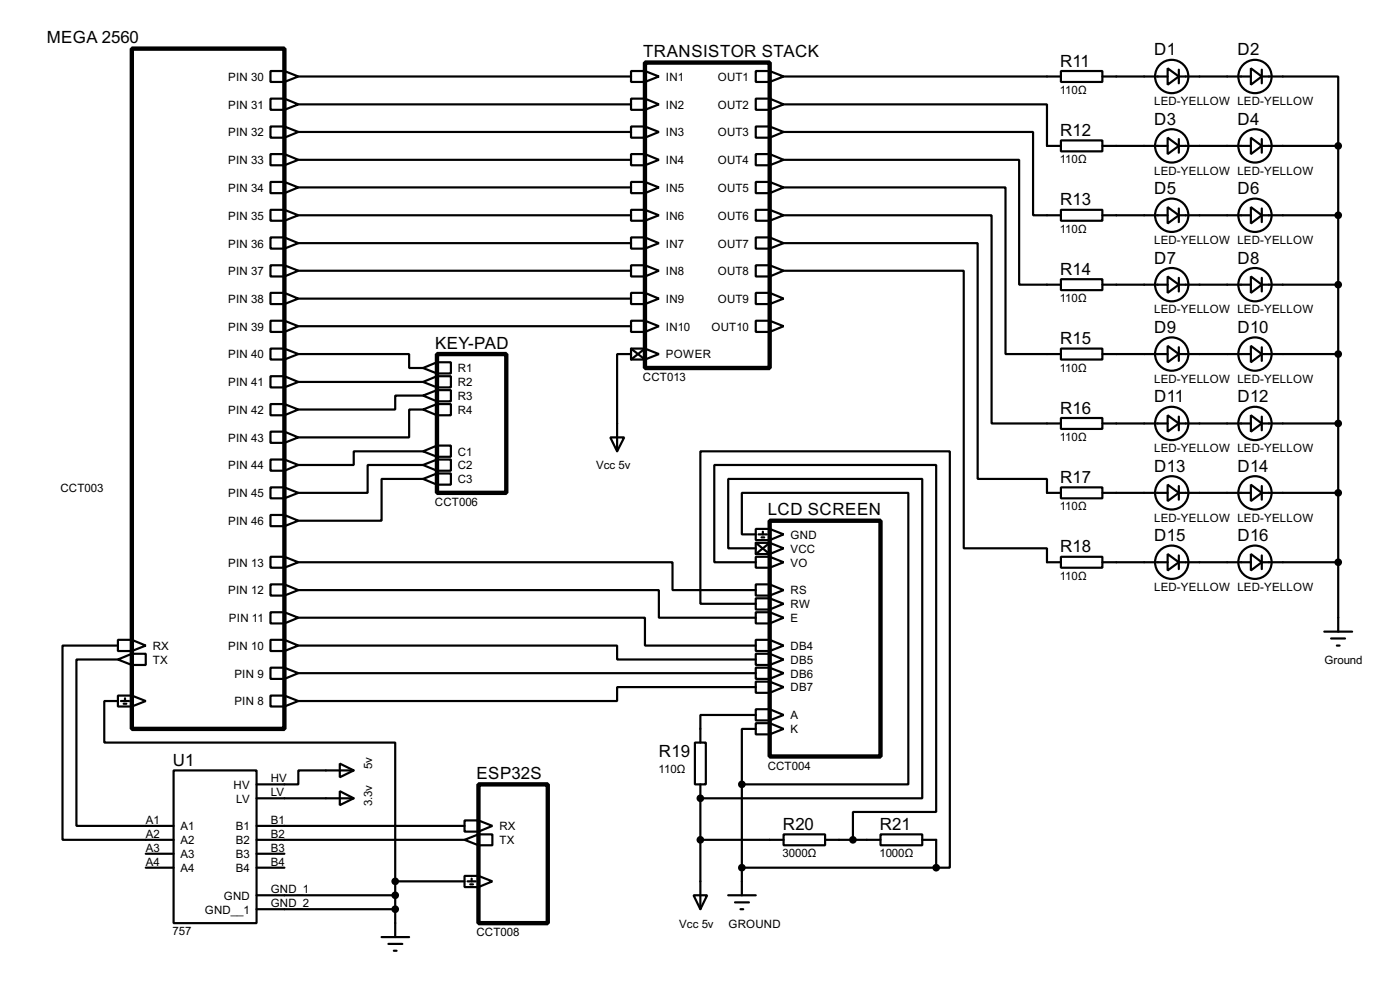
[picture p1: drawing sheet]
<svg xmlns="http://www.w3.org/2000/svg" width="256mm" height="180mm" viewBox="0 0 256 180" stroke-linecap="round" stroke-linejoin="round" font-family="sans-serif">
<g fill="none" stroke="#000" stroke-width=".4">
<path d="M49.6 13h2.5l2.6 1-2.6 1h-2.5zM49.6 18.1h2.5l2.6 1-2.6 1h-2.5zM52.1 13v2M52.1 18.1v2M54.7 14h60.9M54.7 19.1h60.9M115.6 13h2.6l2.5 1-2.5 1h-2.6zM115.6 18.1h2.6l2.5 1-2.5 1h-2.6zM118.2 13v2M118.2 18.1v2M138.5 13h2.5l2.6 1-2.6 1h-2.5zM138.5 18.1h2.5l2.6 1-2.6 1h-2.5z"/>
<path d="M141 13v2M141 18.1v2M143.6 19.1h48.2v7.6h2.6M143.6 14h50.8M194.4 13h7.6v2h-7.6zM202 14h11.9M213.9 12.5l2.1 1.5-2.1 1.5zM216 14h13.2M216 12.8v2.5M229.2 12.5l2 1.5-2 1.5zM231.2 14h14v12.7M231.2 12.8v2.5"/>
<path d="M49.6 23.2h2.5l2.6 1-2.6 1h-2.5zM49.6 28.2h2.5l2.6 1.1-2.6 1h-2.5zM49.6 33.3h2.5l2.6 1-2.6 1.1h-2.5zM49.6 38.4h2.5l2.6 1-2.6 1h-2.5zM52.1 23.2v2M52.1 28.2v2.1M52.1 33.3v2.1M52.1 38.4v2M54.7 39.4h60.9M54.7 24.2h60.9M54.7 29.3h60.9M54.7 34.3h60.9"/>
<path d="M115.6 23.2h2.6l2.5 1-2.5 1h-2.6zM115.6 28.2h2.6l2.5 1.1-2.5 1h-2.6zM115.6 33.3h2.6l2.5 1-2.5 1.1h-2.6zM115.6 38.4h2.6l2.5 1-2.5 1h-2.6zM118.2 23.2v2M118.2 28.2v2.1M118.2 33.3v2.1M118.2 38.4v2M138.5 23.2h2.5l2.6 1-2.6 1h-2.5zM138.5 28.2h2.5l2.6 1.1-2.6 1h-2.5zM138.5 33.3h2.5l2.6 1-2.6 1.1h-2.5zM138.5 38.4h2.5l2.6 1-2.6 1h-2.5z"/>
<path d="M141 23.2v2M141 28.2v2.1M141 33.3v2.1M141 38.4v2M143.6 24.2h45.7v15.2h5.1M143.6 29.3h43.1v22.8h7.7M143.6 34.3h40.6v30.5h10.2M143.6 39.4h38.1v38.1h12.7M194.4 25.7h7.6v2h-7.6zM194.4 38.4h7.6v2h-7.6zM202 26.7h11.9M202 39.4h11.9"/>
<path d="M213.9 25.2l2.1 1.5-2.1 1.5zM213.9 37.9l2.1 1.5-2.1 1.5zM216 26.7h13.2M216 39.4h13.2M216 25.5v2.5M216 38.2v2.5M229.2 25.2l2 1.5-2 1.5zM229.2 37.9l2 1.5-2 1.5zM231.2 26.7h14M231.2 39.4h14M231.2 25.5v2.5M231.2 38.2v2.5"/>
<path d="M245.2 26.7v88.9M49.6 43.5h2.5l2.6 1-2.6 1h-2.5zM49.6 48.6h2.5l2.6 1-2.6 1h-2.5zM49.6 53.6h2.5l2.6 1.1-2.6 1h-2.5zM49.6 58.7h2.5l2.6 1-2.6 1.1h-2.5zM52.1 43.5v2M52.1 48.6v2M52.1 53.6v2.1M52.1 58.7v2.1M54.7 44.5h60.9M54.7 49.6h60.9M54.7 54.7h60.9"/>
<path d="M54.7 59.7h60.9M115.6 43.5h2.6l2.5 1-2.5 1h-2.6zM115.6 48.6h2.6l2.5 1-2.5 1h-2.6zM115.6 53.6h2.6l2.5 1.1-2.5 1h-2.6zM115.6 58.7h2.6l2.5 1-2.5 1.1h-2.6zM118.2 43.5v2M118.2 48.6v2M118.2 53.6v2.1M118.2 58.7v2.1M138.5 43.5h2.5l2.6 1-2.6 1h-2.5zM138.5 48.6h2.5l2.6 1-2.6 1h-2.5zM138.5 53.6h2.5l2.6 1.1-2.6 1h-2.5z"/>
<path d="M138.5 58.7h2.5l2.6 1-2.6 1.1h-2.5zM141 43.5v2M141 48.6v2M141 53.6v2.1M141 58.7v2.1M143.6 44.5h35.5v43.2h12.7v2.5h2.6M143.6 49.6h33v50.8h15.2v2.5h2.6M194.4 51.1h7.6v2h-7.6zM202 52.1h11.9M213.9 50.6l2.1 1.5-2.1 1.5zM216 52.1h13.2M216 50.9v2.5"/>
<path d="M229.2 50.6l2 1.5-2 1.5zM231.2 52.1h14M231.2 50.9v2.5M49.6 63.8h2.5l2.6 1-2.6 1h-2.5zM49.6 68.9h2.5l2.6 1-2.6 1h-2.5zM49.6 74h2.5l2.6 1-2.6 1h-2.5zM49.6 79h2.5l2.6 1.1-2.6 1h-2.5zM52.1 63.8v2M52.1 68.9v2M52.1 74v2M52.1 79v2.1M54.7 64.8h20.3v2.6h2.5"/>
<path d="M54.7 69.9h22.8M77.5 69.9l2.6-1h2.5v2h-2.5zM77.5 72.4l2.6-1h2.5v2.1h-2.5zM77.5 75l2.6-1h2.5v2h-2.5zM77.5 67.4l2.6-1.1h2.5v2.1h-2.5zM77.5 72.4h-5.1v2.6h-17.7M77.5 75h-2.5v5.1h-20.3M80.1 66.3v2.1M80.1 68.9v2M80.1 71.4v2.1M80.1 74v2M115.6 63.8h2.6l2.5 1-2.5 1h-2.6z"/>
<path d="M115.6 64.8h-2.5v17.8M115.6 63.8l2.6 2v-2l-2.6 2M194.4 63.8h7.6v2h-7.6zM194.4 76.5h7.6v2h-7.6zM202 64.8h11.9M202 77.5h11.9M213.9 63.3l2.1 1.5-2.1 1.5zM213.9 76l2.1 1.5-2.1 1.5zM216 64.8h13.2M216 77.5h13.2M216 63.6v2.5M216 76.3v2.5"/>
<path d="M229.2 63.3l2 1.5-2 1.5zM229.2 76l2 1.5-2 1.5zM231.2 64.8h14M231.2 77.5h14M231.2 63.6v2.5M231.2 76.3v2.5M49.6 84.1h2.5l2.6 1-2.6 1.1h-2.5zM49.6 89.2h2.5l2.6 1-2.6 1h-2.5zM49.6 94.3h2.5l2.6 1-2.6 1h-2.5zM52.1 84.1v2.1M52.1 89.2v2M52.1 94.3v2"/>
<path d="M77.5 82.6l2.6-1h2.5v2h-2.5zM77.5 85.1l2.6-1h2.5v2.1h-2.5zM77.5 87.7l2.6-1h2.5v2h-2.5zM77.5 82.6h-12.7v2.5h-10.1M77.5 85.1h-10.1v5.1h-12.7M77.5 87.7h-7.6v7.6h-15.2M80.1 81.6v2M80.1 84.1v2.1M80.1 86.7v2M111.8 80.1h2.6l-1.3 2.5zM138.5 96.8h2.5l2.6 1-2.6 1.1h-2.5zM138.5 99.4h2.5l2.6 1-2.6 1h-2.5z"/>
<path d="M138.5 97.8h-2.6v-7.6h30.5v53.4h-30.5M138.5 99.4l2.5 2v-2l-2.5 2M139 97.8h1.5M139.5 98.4h.5M139.8 97.3v.5M141 96.8v2.1M194.4 89.2h7.6v2h-7.6zM202 90.2h11.9M213.9 88.7l2.1 1.5-2.1 1.5zM216 90.2h13.2M216 89v2.5M229.2 88.7l2 1.5-2 1.5z"/>
<path d="M231.2 90.2h14M231.2 89v2.5M21.6 117.1h2.6l2.5 1.1-2.5 1h-2.6zM21.6 118.2h-10.1v35.5h20.3M24.2 117.1v2.1M24.2 119.7v2M49.6 101.9h2.5l2.6 1-2.6 1h-2.5zM49.6 107h2.5l2.6 1-2.6 1h-2.5zM49.6 112.1h2.5l2.6 1-2.6 1h-2.5zM49.6 117.1h2.5l2.6 1.1-2.6 1h-2.5zM52.1 101.9v2M52.1 107v2"/>
<path d="M52.1 112.1v2M52.1 117.1v2.1M54.7 102.9h68.5v5.1h15.3M54.7 108h66v5.1h17.8M54.7 113.1h63.5v5.1h20.3M54.7 118.2h58.4v2.5h25.4M138.5 101.9h2.5l2.6 1-2.6 1h-2.5zM138.5 107h2.5l2.6 1-2.6 1h-2.5zM138.5 109.5h2.5l2.6 1-2.6 1.1h-2.5zM138.5 112.1h2.5l2.6 1-2.6 1h-2.5zM138.5 117.1h2.5l2.6 1.1-2.6 1h-2.5zM138.5 119.7h2.5l2.6 1-2.6 1h-2.5z"/>
<path d="M138.5 100.4h-5.1v-12.7h35.6v58.4h-40.7M138.5 102.9h-7.6v-17.8h40.6v63.5h-15.2v5.1M138.5 110.5h-10.2v-27.9h45.7v76.2h-2.5M141 101.9v2M141 107v2M141 109.5v2.1M141 112.1v2M141 117.1v2.1M141 119.7v2M194.4 101.9h7.6v2h-7.6zM202 102.9h11.9M213.9 101.4l2.1 1.5-2.1 1.5z"/>
<path d="M216 102.9h13.2M216 101.7v2.5M229.2 101.4l2 1.5-2 1.5zM231.2 102.9h14M231.2 101.7v2.5M242.6 115.6h5.1M243.9 116.9h2.5M244.9 118.2h.5M21.6 120.7l2.6-1h2.5v2h-2.5zM21.6 127.3h2.6l2.5 1-2.5 1h-2.6zM21.6 120.7h-7.6v30.5h17.8M21.6 128.3h-2.5v7.6h53.3v25.4"/>
<path d="M22.2 128.3h1.5M22.7 128.8h.5M22.9 127.8v.5M24.2 127.3v2M49.6 122.2h2.5l2.6 1-2.6 1.1h-2.5zM49.6 127.3h2.5l2.6 1-2.6 1h-2.5zM52.1 122.2v2.1M52.1 127.3v2M54.7 123.2h83.8M62.3 139.8l2.5 1.2-2.5 1.3zM127.3 135.9h2v7.7h-2zM138.5 122.2h2.5l2.6 1-2.6 1.1h-2.5z"/>
<path d="M138.5 124.8h2.5l2.6 1-2.6 1h-2.5zM138.5 129.8h2.5l2.6 1.1-2.6 1h-2.5zM138.5 132.4h2.5l2.6 1-2.6 1h-2.5zM138.5 125.8h-25.4v2.5h-58.4M138.5 130.9h-10.2v5M138.5 133.4h-2.6v10.2M141 122.2v2.1M141 124.8v2M141 129.8v2.1M141 132.4v2M26.7 158.8h5.1M26.7 156.3h5.1"/>
<path d="M31.8 141h15.2v28h-15.2zM47 153.7h38.1M47 158.8h5.1M47 146.1h17.8M47 151.2h38.1M47 156.3h5.1M62.3 144.8l2.5 1.3-2.5 1.3zM64.8 141h-10.1v2.6h-7.7M85.1 150.2h2.6l2.5 1-2.5 1h-2.6zM85.1 153.7l2.6-1h2.5v2h-2.5zM87.7 150.2v2M87.7 152.7v2"/>
<path d="M128.3 143.6v22.8M128.3 153.7h15.3M135.9 143.6v20.3M135.9 158.8h35.6M143.6 152.7h7.6v2h-7.6zM151.2 153.7h10.1M161.3 152.7h7.7v2h-7.7zM169 153.7h2.5v5.1M47 166.4h25.4M47 163.9h25.4M69.9 171.5h5.1M71.2 172.8h2.5"/>
<path d="M72.2 174h.5M72.4 161.3v10.2M72.4 161.3h12.7M85.1 160.3h2.6l2.5 1-2.5 1.1h-2.6zM85.7 161.3h1.5M86.2 161.9h.5M86.4 160.8v.5M87.7 160.3v2.1M127.1 163.9h2.5l-1.3 2.5zM133.4 163.9h5.1M134.7 165.2h2.5M135.7 166.4h.5"/>
<circle cx="214.6" cy="14" r="3.1"/>
<circle cx="229.9" cy="14" r="3.1"/>
<circle cx="214.6" cy="39.4" r="3.1"/>
<circle cx="214.6" cy="26.7" r="3.1"/>
<circle cx="229.9" cy="39.4" r="3.1"/>
<circle cx="229.9" cy="26.7" r="3.1"/>
<circle cx="214.6" cy="52.1" r="3.1"/>
<circle cx="229.9" cy="52.1" r="3.1"/>
<circle cx="214.6" cy="77.5" r="3.1"/>
<circle cx="214.6" cy="64.8" r="3.1"/>
<circle cx="229.9" cy="77.5" r="3.1"/>
<circle cx="229.9" cy="64.8" r="3.1"/>
<circle cx="214.6" cy="90.2" r="3.1"/>
<circle cx="229.9" cy="90.2" r="3.1"/>
<circle cx="214.6" cy="102.9" r="3.1"/>
<circle cx="229.9" cy="102.9" r="3.1"/>
</g>
<circle cx="128.3" cy="146.1" r=".2" fill="#000"/>
<path d="M24.2 8.9h27.9v124.5h-27.9zM118.2 11.5h22.8v55.9h-22.8zM80.1 64.8h12.7v25.4h-12.7zM141 95.3h20.3v43.2h-20.3zM87.7 143.6h12.7v25.4h-12.7z" fill="none" stroke="#000" stroke-width=".8"/>
<g fill="#000" stroke="#000" stroke-width=".4">
<circle cx="245.1" cy="39.4" r=".5"/>
<circle cx="245.1" cy="26.7" r=".5"/>
<circle cx="245.1" cy="52.1" r=".5"/>
<circle cx="245.1" cy="77.5" r=".5"/>
<circle cx="245.1" cy="64.8" r=".5"/>
<circle cx="245.1" cy="90.2" r=".5"/>
<circle cx="245.1" cy="102.9" r=".5"/>
<circle cx="128.3" cy="153.7" r=".5"/>
<circle cx="128.3" cy="146.1" r=".5"/>
<circle cx="135.9" cy="158.8" r=".5"/>
<circle cx="135.9" cy="143.6" r=".5"/>
<circle cx="156.2" cy="153.7" r=".5"/>
<circle cx="171.5" cy="158.8" r=".5"/>
<circle cx="72.4" cy="161.3" r=".5"/>
<circle cx="72.4" cy="166.4" r=".5"/>
<circle cx="72.4" cy="163.9" r=".5"/>
</g>
<g font-size="3.5">
<text x="8.6" y="7.9">MEGA 2560</text>
<text x="117.8" y="10.4">TRANSISTOR STACK</text>
<text x="211.5" y="10.2">D1</text>
<text x="226.7" y="10.2">D2</text>
<text x="194.2" y="12.2">R11</text>
<text x="211.5" y="22.9">D3</text>
<text x="226.7" y="22.9">D4</text>
<text x="194.2" y="24.9">R12</text>
<text x="211.5" y="35.6">D5</text>
<text x="226.7" y="35.6">D6</text>
<text x="194.2" y="37.6">R13</text>
<text x="194.2" y="50.3">R14</text>
<text x="211.5" y="48.3">D7</text>
<text x="226.7" y="48.3">D8</text>
<text x="79.7" y="63.8">KEY-PAD</text>
<text x="194.2" y="63">R15</text>
<text x="211.5" y="61">D9</text>
<text x="226.7" y="61">D10</text>
<text x="194.2" y="75.7">R16</text>
<text x="211.5" y="73.7">D11</text>
<text x="226.7" y="73.7">D12</text>
<text x="194.2" y="88.4">R17</text>
<text x="211.5" y="86.4">D13</text>
<text x="226.7" y="86.4">D14</text>
<text x="140.7" y="94.3">LCD SCREEN</text>
<text x="194.2" y="101.1">R18</text>
<text x="211.5" y="99.1">D15</text>
<text x="226.7" y="99.1">D16</text>
<text x="31.7" y="140.2">U1</text>
<text x="87.3" y="142.6">ESP32S</text>
<text x="120.7" y="138.6">R19</text>
<text x="143.4" y="151.9">R20</text>
<text x="161.2" y="151.9">R21</text>
</g>
<g font-size="2.4">
<text x="41.8" y="14.8">PIN 30</text>
<text x="122" y="14.8">IN1</text>
<text x="131.5" y="14.8">OUT1</text>
<text x="194.2" y="17.2">110Ω</text>
<text x="41.8" y="19.9">PIN 31</text>
<text x="122" y="19.9">IN2</text>
<text x="131.5" y="19.9">OUT2</text>
<text x="211.4" y="19.2">LED-YELLOW LED-YELLOW</text>
<text x="41.8" y="25">PIN 32</text>
<text x="122" y="25">IN3</text>
<text x="131.5" y="25">OUT3</text>
<text x="194.2" y="29.9">110Ω</text>
<text x="41.8" y="30">PIN 33</text>
<text x="41.8" y="35.1">PIN 34</text>
<text x="122" y="30">IN4</text>
<text x="122" y="35.1">IN5</text>
<text x="131.5" y="30">OUT4</text>
<text x="131.5" y="35.1">OUT5</text>
<text x="211.4" y="31.9">LED-YELLOW LED-YELLOW</text>
<text x="41.8" y="40.2">PIN 35</text>
<text x="122" y="40.2">IN6</text>
<text x="131.5" y="40.2">OUT6</text>
<text x="41.8" y="45.3">PIN 36</text>
<text x="122" y="45.3">IN7</text>
<text x="131.5" y="45.3">OUT7</text>
<text x="194.2" y="42.6">110Ω</text>
<text x="211.4" y="44.6">LED-YELLOW LED-YELLOW</text>
<text x="41.8" y="50.4">PIN 37</text>
<text x="122" y="50.4">IN8</text>
<text x="131.5" y="50.4">OUT8</text>
<text x="41.8" y="55.4">PIN 38</text>
<text x="122" y="55.4">IN9</text>
<text x="131.5" y="55.4">OUT9</text>
<text x="194.2" y="55.3">110Ω</text>
<text x="211.4" y="57.4">LED-YELLOW LED-YELLOW</text>
<text x="41.8" y="60.5">PIN 39</text>
<text x="41.8" y="65.6">PIN 40</text>
<text x="122" y="60.5">IN10</text>
<text x="122" y="65.6">POWER</text>
<text x="130.3" y="60.5">OUT10</text>
<text x="41.8" y="70.7">PIN 41</text>
<text x="83.9" y="70.7">R2</text>
<text x="83.9" y="68.1">R1</text>
<text x="117.8" y="69.8">CCT013</text>
<text x="194.2" y="68">110Ω</text>
<text x="211.4" y="70.1">LED-YELLOW LED-YELLOW</text>
<text x="41.8" y="75.8">PIN 42</text>
<text x="83.9" y="73.2">R3</text>
<text x="83.9" y="75.8">R4</text>
<text x="41.8" y="80.8">PIN 43</text>
<text x="83.9" y="83.4">C1</text>
<text x="194.2" y="80.7">110Ω</text>
<text x="211.4" y="82.8">LED-YELLOW LED-YELLOW</text>
<text x="41.8" y="85.9">PIN 44</text>
<text x="83.9" y="85.9">C2</text>
<text x="83.9" y="88.5">C3</text>
<text x="109.2" y="85.9">Vcc 5v</text>
<text x="11.1" y="90.1">CCT003</text>
<text x="41.8" y="91">PIN 45</text>
<text x="79.7" y="92.6">CCT006</text>
<text x="194.2" y="93.4">110Ω</text>
<text x="211.4" y="95.5">LED-YELLOW LED-YELLOW</text>
<text x="41.8" y="96.1">PIN 46</text>
<text x="144.8" y="98.6">GND</text>
<text x="144.8" y="101.2">VCC</text>
<text x="41.8" y="103.7">PIN 13</text>
<text x="144.8" y="103.7">VO</text>
<text x="194.2" y="106.1">110Ω</text>
<text x="41.8" y="108.8">PIN 12</text>
<text x="41.9" y="113.9">PIN 11</text>
<text x="144.8" y="108.8">RS</text>
<text x="144.8" y="111.3">RW</text>
<text x="144.8" y="113.9">E</text>
<text x="211.4" y="108.2">LED-YELLOW LED-YELLOW</text>
<text x="28" y="119">RX</text>
<text x="41.8" y="119">PIN 10</text>
<text x="144.8" y="119">DB4</text>
<text x="28" y="121.5">TX</text>
<text x="42.9" y="124">PIN 9</text>
<text x="144.8" y="121.5">DB5</text>
<text x="144.8" y="124">DB6</text>
<text x="242.6" y="121.5">Ground</text>
<text x="42.9" y="129.1">PIN 8</text>
<text x="144.8" y="126.6">DB7</text>
<text x="144.8" y="131.7">A</text>
<text x="144.8" y="134.2">K</text>
<text x="49.6" y="143.2">HV</text>
<text x="68.2" y="140.8" transform="rotate(-90 68.2 140.8)">5v</text>
<text x="120.7" y="141.6">110Ω</text>
<text x="140.6" y="140.9">CCT004</text>
<text x="42.8" y="144.4">HV</text>
<text x="43.3" y="146.9">LV</text>
<text x="49.6" y="145.7">LV</text>
<text x="68.1" y="147.6" transform="rotate(-90 68.1 147.6)">3.3v</text>
<text x="26.7" y="150.8">A1</text>
<text x="26.7" y="153.3">A2</text>
<text x="26.7" y="155.9">A3</text>
<text x="33.1" y="152">A1</text>
<text x="33.1" y="154.5">A2</text>
<text x="43.2" y="152">B1</text>
<text x="43.2" y="154.5">B2</text>
<text x="49.6" y="150.8">B1</text>
<text x="49.6" y="153.3">B2</text>
<text x="49.6" y="155.9">B3</text>
<text x="91.5" y="152">RX</text>
<text x="91.5" y="154.5">TX</text>
<text x="26.7" y="158.4">A4</text>
<text x="33.1" y="157.1">A3</text>
<text x="33.1" y="159.6">A4</text>
<text x="43.2" y="157.1">B3</text>
<text x="43.2" y="159.6">B4</text>
<text x="49.6" y="158.4">B4</text>
<text x="143.4" y="156.9">3000Ω</text>
<text x="161.1" y="156.9">1000Ω</text>
<text x="37.5" y="167.2">GND__1</text>
<text x="41" y="164.7">GND</text>
<text x="49.6" y="163.5">GND_1</text>
<text x="49.6" y="166">GND_2</text>
<text x="31.6" y="171.2">757</text>
<text x="87.3" y="171.4">CCT008</text>
<text x="124.4" y="169.8">Vcc 5v</text>
<text x="133.4" y="169.8">GROUND</text>
</g>
</svg>
